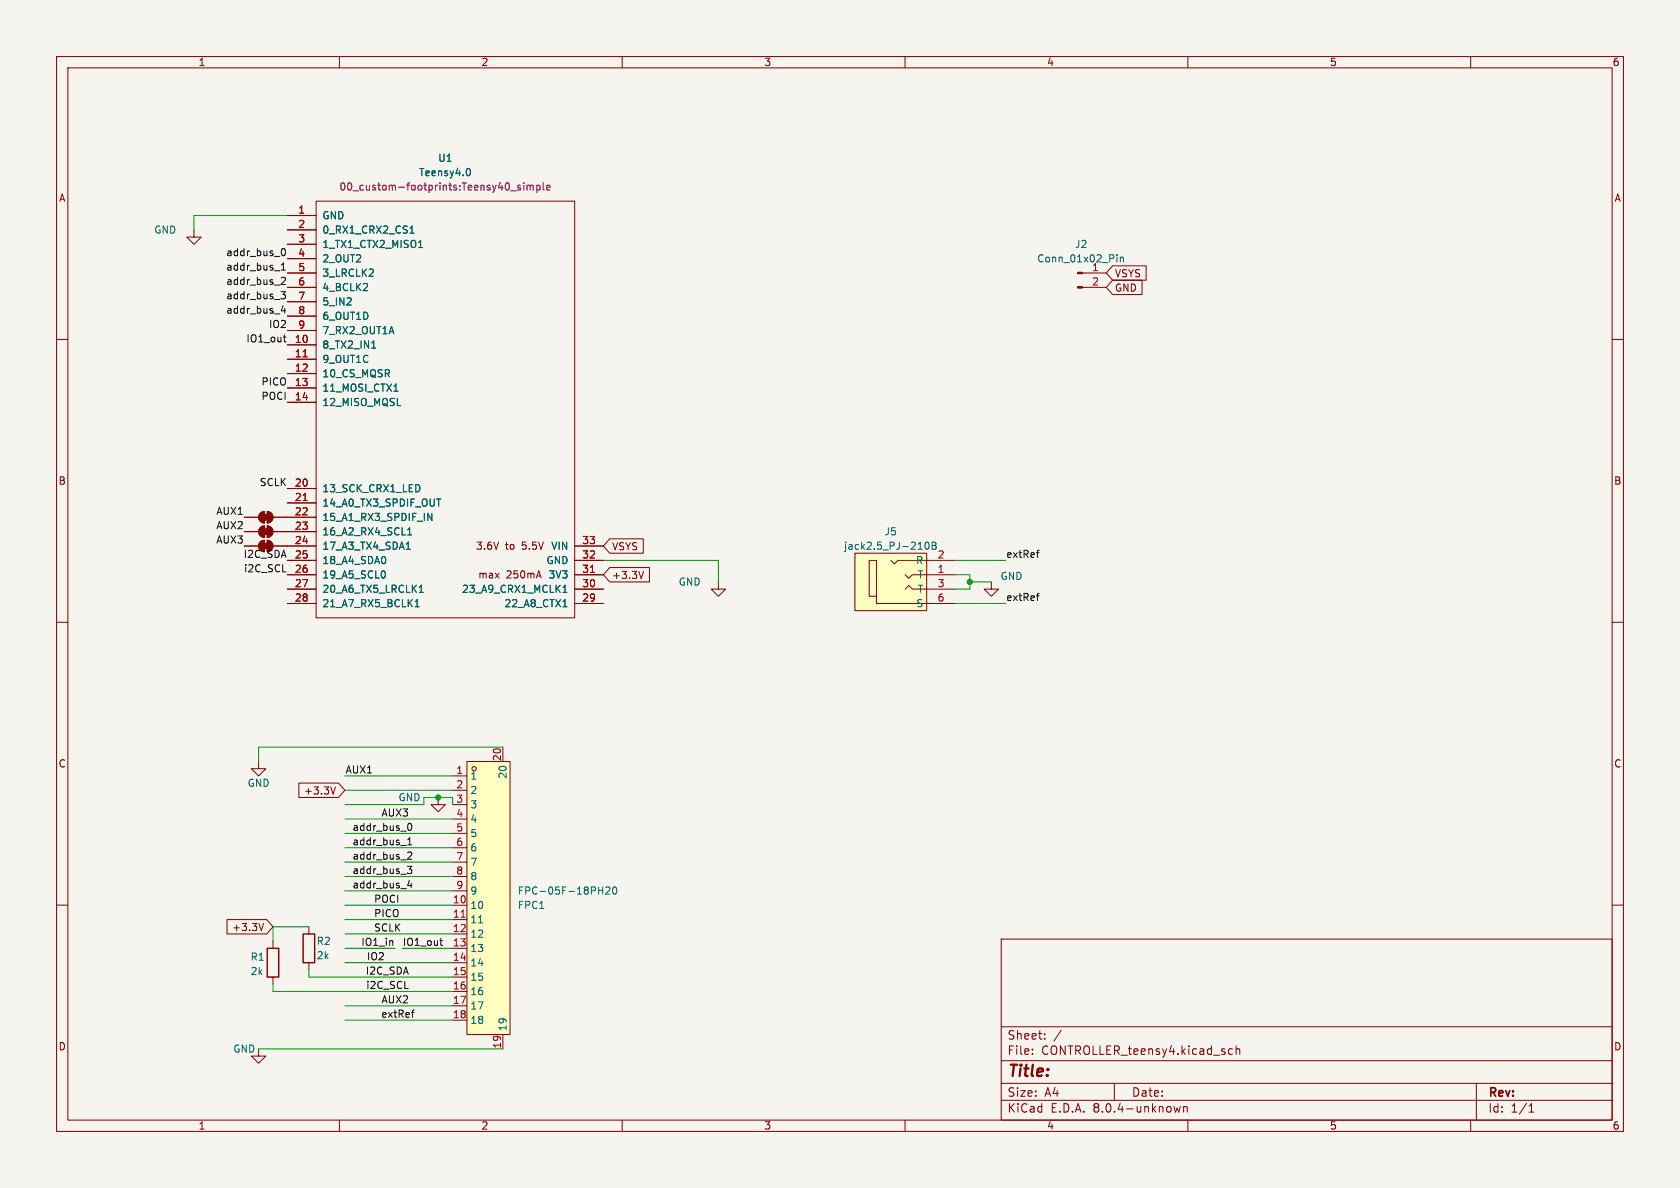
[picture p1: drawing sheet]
<svg xmlns="http://www.w3.org/2000/svg" width="297mm" height="210mm" viewBox="0 0 297 210" stroke-linecap="round" stroke-linejoin="round" font-family="sans-serif">
<path d="M0 0h297v210h-297z" fill="#f5f4ef" stroke="#f5f4ef" stroke-width=".18"/>
<g fill="none" stroke="#840000" stroke-width=".18">
<path d="M10 10h277v190h-277zM12 12h273v186h-273zM60 10v2M110 10v2M160 10v2M210 10v2M260 10v2M10 60h2M285 60h2M10 110h2M285 110h2M10 160h2"/>
<path d="M77.5 141v1.2h1.2l-1.2 1.3-1.3-1.3h1.3M285 160h2M177 166h108v32h-108zM60 198v2M110 198v2M160 198v2M177 194.5h108M177 191.5h108M177 187.5h108M177 181.5h108M182.5 186.3v.1M182.5 185.5v.1"/>
<path d="M184.7 183.6v.1M184.7 182.8v.1M187.6 182.1l-1.3 2M197 191.5v3M207.5 195.6l.3 1 .3-.7 .3 .7 .3-1M209.2 195.6v1M209.2 195.7l.3-.1 .3 .1 .1 .9M210 198v2M217.2 186.3l.3 .1 .4-.1M217.9 185.5l-.4-.1-.3 .1M218.5 185.5l.2-.1 .4 .1 .1 .9M218.5 184.9v1.5"/>
<path d="M260 198v2M261 191.5v6.5M270.3 196.6h.9M270.3 195.5l.4-.4v1.5"/>
</g>
<path d="M82.5 134.6h7.7v48.3h-7.7z" fill="#ffffc2"/>
<g fill="none" stroke="#840000" stroke-width=".18">
<path d="M50.8 38.1h5.1M55.9 35.6h45.7v73.6h-45.7zM34.3 40.6v1.3h1.3l-1.3 1.3-1.3-1.3h1.3M50.8 50.8h5.1M50.8 48.3h5.1M50.8 53.3h5.1M50.8 55.9h5.1M50.8 58.4h5.1M50.8 40.6h5.1M50.8 43.2h5.1M50.8 45.7h5.1M191.4 50.8h4.2"/>
<path d="M191.4 48.3h4.2M50.8 61h5.1M50.8 63.5h5.1M50.8 66h5.1M50.8 68.6h5.1M50.8 71.1h5.1M50.8 86.4h5.1M50.8 88.9h5.1M50.8 91.4h5.1M50.8 94h5.1M50.8 96.5h5.1M50.8 99.1h5.1"/>
<path d="M101.6 96.5h5.1M101.6 99.1h5.1M50.8 101.6h5.1M50.8 104.1h5.1M50.8 106.7h5.1M101.6 101.6h5.1M101.6 104.1h5.1M101.6 106.7h5.1M175.3 102.9v1.2h1.2l-1.2 1.3-1.3-1.3h1.3M45.7 134.6v1.3h1.3l-1.3 1.3-1.3-1.3h1.3M80 137.2h2.5M80 139.7h2.5"/>
<path d="M82.5 134.6h7.7v48.3h-7.7zM88.9 132.1v2.5M80 142.2h2.5M80 144.8h2.5M80 147.3h2.5M80 149.9h2.5M80 152.4h2.5M80 154.9h2.5M80 157.5h2.5M48.3 166.4v1.2M48.3 172.7v1.3M54.6 163.8v1.3"/>
<path d="M54.6 170.2v1.3M80 160h2.5M80 162.6h2.5M80 165.1h2.5M80 167.6h2.5M80 170.2h2.5M80 172.7h2.5M80 175.3h2.5M80 177.8h2.5M45.7 185.4v1.3h1.3l-1.3 1.3-1.3-1.3h1.3M80 180.3h2.5M88.9 182.9v2.5"/>
<circle cx="83.8" cy="135.9" r=".38"/>
</g>
<g fill="none" stroke="#006464" stroke-width=".18">
<path d="M82.7 29.8a.68 .68 0 0 1 .5 .6 .68 .68 0 0 1-.5 .7M72.5 41.2h.7M72.6 40.3l.2-.4v1.3M74 43.8h.7M197.5 45v.2M197.5 45.5v.8M198.1 45.5v.8M198.1 45.6l.1-.1h.3l.1 .8M65.7 61.5h.7M69.6 69.2h.8M68.1 98.6v.8M71.8 97.1h.7"/>
<path d="M72.1 94.6h.7M72.1 93.7l.3-.4v1.3M72.1 96l.1-.2v1.3M74.1 85.9l.1 .3-.1 .6M75.6 90.7l.7 1.3v-1.3M77.2 88.2h.7M67.9 101l.2 .4-.2 .7M73.4 107.3h.7M73.4 106.4l.3-.4v1.3M74.1 104.7h.7M74.1 103.8l.4-.4v1.3M99.5 104.7h.7"/>
<path d="M99.5 107.3h.7M99.5 103.8l.4-.4v1.3M105.8 157.4h.7M106.5 156.8v1.3M107.1 156.9l.5-.1 .2 .4-.8 .9h.8M108.5 156.9l.1-.1a.68 .68 0 0 1 .4 .6 .68 .68 0 0 1-.4 .7 .84 .84 0 0 1-.1-1.2zM84.6 163.1h.7"/>
</g>
<path d="M53.6 63.1h.7M53.6 88.5h.7M104.4 101.2h.7M81.5 162.1h.7" fill="none" stroke="#a90000" stroke-width=".18"/>
<g fill="#840000" stroke="#840000" stroke-width=".18">
<path d="M190.5 50.7h.9v.2h-.9z"/>
<path d="M190.5 48.1h.9v.3h-.9z"/>
</g>
<path d="M47.2 167.6h2.1v5.1h-2.1zM53.6 165.1h2v5.1h-2z" fill="none" stroke="#840000" stroke-width=".25"/>
<path d="M92 32.8h-.3l-.2 .1 .1 .2 .4 .1v.3h-.5M92.6 32.3v.2M92.6 32.8v.8M93.2 32.9l.4-.1 .1 .1M93.2 32.8v.8M93.7 32.9l.2-.1h.3l.1 .8M93.7 32.9v.7M94.9 32.8h.3l.3 .2-.1 .5h-.5M94.9 32.8v1.2M96 32.3v1.1l.2 .2M96.6 33.2l.6-.1v-.3h-.4l-.2 .1 .1 .6h.5" fill="none" stroke="#840084" stroke-width=".18"/>
<path d="M151.1 97.8h12.7v10.2h-12.7z" fill="#ffffc2"/>
<g fill="none" stroke="#840000" stroke-width=".18">
<path d="M50.8 38.1h5.1M50.8 48.3h5.1M50.8 50.8h5.1M50.8 53.3h5.1M50.8 55.9h5.1M50.8 58.4h5.1M50.8 40.6h5.1M50.8 43.2h5.1M50.8 45.7h5.1M196.7 47h5.9v2.5h-5.9l-1.1-1.2zM196.7 49.5h5.2v2.6h-5.2l-1.1-1.3zM50.8 61h5.1"/>
<path d="M50.8 63.5h5.1M50.8 66h5.1M50.8 68.6h5.1M50.8 71.1h5.1M43.2 96.5h2.5M43.2 91.4h2.5M43.2 94h2.5M46 95.8l.7-.3v2a1.02 1.02 0 0 1-.9-.6 1.02 1.02 0 0 1 .2-1.1zM46 90.7l.7-.3v2.1a1.02 1.02 0 0 1-.9-.7 1.02 1.02 0 0 1 .2-1.1zM46 93.3l.7-.3v2a1.02 1.02 0 0 1-.9-.6 1.02 1.02 0 0 1 .2-1.1zM47.2 95.5a1.02 1.02 0 0 1 1.1 1 1.02 1.02 0 0 1-1.1 1zM47.2 90.4a1.02 1.02 0 0 1 1.1 1 1.02 1.02 0 0 1-1.1 1.1z"/>
<path d="M47.2 93a1.02 1.02 0 0 1 1.1 1 1.02 1.02 0 0 1-1.1 1zM48.3 96.5h7.6M48.3 91.4h7.6M48.3 94h7.6M50.8 99.1h5.1M50.8 86.4h5.1M50.8 88.9h5.1M101.6 99.1h5.1M101.6 96.5h5.1M107.8 95.2h5.9v2.6h-5.9l-1.1-1.3zM151.1 97.8h12.7v10.2h-12.7zM157.5 99.1l.6 .6 .6-.6h10.2"/>
<path d="M50.8 101.6h5.1M50.8 104.1h5.1M50.8 106.7h5.1M101.6 101.6h5.1M101.6 104.1h5.1M101.6 106.7h5.1M107.8 100.3h7v2.6h-7l-1.1-1.3zM113.8 101l-.5 1.3M127 102.9v1.2h1.3l-1.3 1.3-1.3-1.3h1.3M154.9 105.4h-1.2v-6.3h1.2v7.6h14M160 104.1l.7-.6 .6 .6h7.6M160 101.6l.7 .6 .6-.6h7.6"/>
<path d="M52.8 138.4h7l1.2 1.3-1.2 1.3h-7zM59.3 139.1l-.4 1.3M40.1 162.6h7l1.2 1.2-1.2 1.3h-7zM46.6 163.2l-.4 1.3"/>
</g>
<g fill="none" stroke="#006464" stroke-width=".18">
<path d="M82.7 29.8a.68 .68 0 0 1 .5 .6 .68 .68 0 0 1-.5 .7M72.5 41.2h.7M72.6 40.3l.2-.4v1.3M74 43.8h.7M65.7 61.5h.7M69.6 69.2h.8M68.1 98.6v.8M71.8 97.1h.7M72.1 94.6h.7M72.1 93.7l.3-.4v1.3M72.1 96l.1-.2v1.3M74.1 85.9l.1 .3-.1 .6"/>
<path d="M75.6 90.7l.7 1.3v-1.3M77.2 88.2h.7M162.3 97.1h.7M163.6 96l.2-.2a.68 .68 0 0 1 .5 .7 .68 .68 0 0 1-.5 .6l-.2-.1-.1-.4zM164.8 96.4h.4M165.2 96.4l.3-.2-.1-.2-.6-.2v1.3h.5M165.2 96.4l.3 .3v.3M67.9 101l.2 .4-.2 .7M73.4 107.3h.7M73.4 106.4l.3-.4v1.3M74.1 104.7h.7M74.1 103.8l.4-.4v1.3"/>
<path d="M99.5 104.7h.7M99.5 107.3h.7M99.5 103.8l.4-.4v1.3"/>
</g>
<g fill="#840000" stroke="#840000" stroke-width=".18">
<path d="M46.5 96h1v1h-1z"/>
<path d="M46 95.8l.7-.3v2a1.02 1.02 0 0 1-.9-.6 1.02 1.02 0 0 1 .2-1.1z"/>
<path d="M47.2 95.5a1.02 1.02 0 0 1 1.1 1 1.02 1.02 0 0 1-1.1 1z"/>
<path d="M46.5 90.9h1v1h-1z"/>
<path d="M46 90.7l.7-.3v2.1a1.02 1.02 0 0 1-.9-.7 1.02 1.02 0 0 1 .2-1.1z"/>
<path d="M47.2 90.4a1.02 1.02 0 0 1 1.1 1 1.02 1.02 0 0 1-1.1 1.1z"/>
<path d="M46.5 93.5h1v1h-1z"/>
<path d="M46 93.3l.7-.3v2a1.02 1.02 0 0 1-.9-.6 1.02 1.02 0 0 1 .2-1.1z"/>
<path d="M47.2 93a1.02 1.02 0 0 1 1.1 1 1.02 1.02 0 0 1-1.1 1z"/>
</g>
<g fill="none" stroke="#0f0f0f" stroke-width=".18">
<path d="M49.7 51.6h.8l-.5 .4 .4 .2v.5l-.2 .1h-.5M49.7 44.4l.2-.3 .1-.2a.68 .68 0 0 1 .5 .7 .68 .68 0 0 1-.5 .6l-.1-.1-.2-.4M49.7 49.1l.5-.1 .3 .4-.8 .9h.8M49.7 47.7h.8M49.7 46.8l.4-.3v1.2M50 54l-.3 .9h.8M50.1 59.6h.5M50.3 54.5v.9M50.3 60.3l.3 .1M183.2 97.7h.5M183.7 97.3h-.2M183.2 105.3h.5"/>
<path d="M183.7 104.9l-.2 .1M72 153.2h.8l-.4 .4 .3 .2v.5l-.1 .1h-.5M72.1 146l.1-.3 .2-.2a.68 .68 0 0 1 .4 .7 .68 .68 0 0 1-.4 .6l-.2-.1-.1-.4M72.1 150.7l.5-.1 .2 .4-.8 .9h.8M72.1 149.3h.7M72.1 148.4l.3-.3v1.2M72.4 155.6l-.3 .9h.8M72.7 156.1v.9M72.7 179h.5M73.2 178.6h-.2M77.8 166.3h.4M78 167.1h.2"/>
</g>
<g fill="none" stroke="#009600" stroke-width=".18">
<path d="M50.8 38.1h-16.5v2.5M106.7 99.1h20.3v3.8M168.9 99.1h8.9M168.9 101.6h2.5v2.5h-2.5M168.9 106.7h8.9M171.4 102.9h3.9M61 139.7h19M61 137.2h19M88.9 132.1h-43.2v2.5M61 142.2h13.9v-1.2h5.1v1.2M61 152.4h19M61 144.8h19"/>
<path d="M61 147.3h19M61 149.9h19M61 154.9h19M61 157.5h19M48.3 174v1.3h31.7M54.6 171.5v1.2h25.4M54.6 163.8h-6.3v2.6M61 165.1h19M61 167.6h8.8M61 162.6h19M61 177.8h19M61 160h19"/>
<path d="M61 170.2h19M71.1 167.6h8.9M45.7 185.4h43.2M61 180.3h19"/>
</g>
<path d="M92 32.8h-.3l-.2 .1 .1 .2 .4 .1v.3h-.5M92.6 32.3v.2M92.6 32.8v.8M93.2 32.9l.4-.1 .1 .1M93.2 32.8v.8M93.7 32.9l.2-.1h.3l.1 .8M93.7 32.9v.7M94.9 32.8h.3l.3 .2-.1 .5h-.5M94.9 32.8v1.2M96 32.3v1.1l.2 .2M96.6 33.2l.6-.1v-.3h-.4l-.2 .1 .1 .6h.5" fill="none" stroke="#840084" stroke-width=".18"/>
<path d="M53.6 63.1h.7M53.6 88.5h.7M104.4 101.2h.7" fill="none" stroke="#a90000" stroke-width=".18"/>
<g fill="#009600" stroke="#009600" stroke-width=".18">
<circle cx="171.4" cy="102.9" r=".46"/>
<circle cx="77.5" cy="141" r=".46"/>
</g>
<text font-size="2.8" fill="#840000" x="178" y="190.9">Title:</text>
<g font-size="2.1" fill="#840000">
<text x="178" y="184">Sheet:</text>
<text x="178" y="186.7">File:</text>
<text x="184.1" y="186.7">CONTROLLER_teensy4.kicad_sch</text>
<text x="178" y="196.9">KiCad</text>
<text x="178" y="194.1">Size:</text>
<text x="184.7" y="194.1">A4</text>
<text x="185.7" y="196.9">E.D.A.</text>
<text x="193.3" y="196.9">8.0.4-unknown</text>
<text x="200" y="194.1">Date:</text>
<text x="263" y="194.3">Rev:</text>
<text x="263" y="196.9">Id:</text>
<text x="267.1" y="196.9">1/1</text>
</g>
<g font-size="1.8" fill="#840000">
<text x="35" y="11.9">1</text>
<text x="85" y="11.9">2</text>
<text x="135" y="11.9">3</text>
<text x="185" y="11.9">4</text>
<text x="235" y="11.9">5</text>
<text x="285" y="11.9">6</text>
<text x="10.3" y="35.9">A</text>
<text x="285.3" y="35.9">A</text>
<text x="197" y="49.2">VSYS</text>
<text x="197" y="51.8">GND</text>
<text x="10.3" y="85.9">B</text>
<text x="285.3" y="85.9">B</text>
<text x="84" y="97.4">3.6V</text>
<text x="89.3" y="97.4">to</text>
<text x="92.4" y="97.4">5.5V</text>
<text x="108.1" y="97.5">VSYS</text>
<text x="84.4" y="102.5">max</text>
<text x="89.5" y="102.5">250mA</text>
<text x="108.1" y="102.6">+3.3V</text>
<text x="10.3" y="135.9">C</text>
<text x="285.3" y="135.9">C</text>
<text x="53.6" y="140.7">+3.3V</text>
<text x="40.9" y="164.8">+3.3V</text>
<text x="10.3" y="185.9">D</text>
<text x="285.3" y="185.9">D</text>
<text x="35" y="199.9">1</text>
<text x="85" y="199.9">2</text>
<text x="135" y="199.9">3</text>
<text x="185" y="199.9">4</text>
<text x="235" y="199.9">5</text>
<text x="285" y="199.9">6</text>
</g>
<g font-size="1.8" fill="#006464">
<text x="77.4" y="28.8">U1</text>
<text x="27.2" y="41.5">GND</text>
<text x="56.9" y="39">GND</text>
<text x="56.9" y="41.5">0_RX1_CRX2_CS1</text>
<text x="56.9" y="44">1_TX1_CTX2_MISO1</text>
<text x="56.9" y="46.6">2_OUT2</text>
<text x="183.3" y="46.6">Conn_01x02_Pin</text>
<text x="189.9" y="44">J2</text>
<text x="56.9" y="49.1">3_LRCLK2</text>
<text x="56.9" y="51.7">4_BCLK2</text>
<text x="193" y="48">1</text>
<text x="56.9" y="54.2">5_IN2</text>
<text x="56.9" y="56.7">6_OUT1D</text>
<text x="56.9" y="59.3">7_RX2_OUT1A</text>
<text x="56.9" y="61.8">8_TX2_IN1</text>
<text x="56.9" y="64.4">9_OUT1C</text>
<text x="56.9" y="66.9">10_CS_MQSR</text>
<text x="56.9" y="69.4">11_MOSI_CTX1</text>
<text x="56.9" y="72">12_MISO_MQSL</text>
<text x="56.9" y="87.2">13_SCK_CRX1_LED</text>
<text x="56.9" y="89.8">14_A0_TX3_SPDIF_OUT</text>
<text x="56.9" y="92.3">15_A1_RX3_SPDIF_IN</text>
<text x="56.9" y="94.8">16_A2_RX4_SCL1</text>
<text x="156.3" y="94.8">J5</text>
<text x="56.9" y="97.4">17_A3_TX4_SDA1</text>
<text x="56.9" y="99.9">18_A4_SDA0</text>
<text x="96.5" y="99.9">GND</text>
<text x="97.4" y="97.4">VIN</text>
<text x="149.1" y="97.4">jack2.5_PJ-210B</text>
<text x="161.8" y="99.9">R</text>
<text x="165.7" y="98.8">2</text>
<text x="56.9" y="102.5">19_A5_SCL0</text>
<text x="56.9" y="105">20_A6_TX5_LRCLK1</text>
<text x="56.9" y="107.5">21_A7_RX5_BCLK1</text>
<text x="81.6" y="105">23_A9_CRX1_MCLK1</text>
<text x="89.1" y="107.5">22_A8_CTX1</text>
<text x="96.9" y="102.5">3V3</text>
<text x="119.9" y="103.7">GND</text>
<text x="161.9" y="107.5">S</text>
<text x="162.2" y="102.5">T</text>
<text x="162.2" y="105">T</text>
<text x="176.8" y="102.7">GND</text>
<text x="89.8" y="137.8" transform="rotate(-90 89.8 137.8)">20</text>
<text x="43.7" y="139.3">GND</text>
<text x="70.4" y="141.8">GND</text>
<text x="83.1" y="138">1</text>
<text x="83.1" y="140.6">2</text>
<text x="83.1" y="143.1">3</text>
<text x="83.1" y="145.6">4</text>
<text x="83.1" y="148.2">5</text>
<text x="83.1" y="150.7">6</text>
<text x="83.1" y="153.3">7</text>
<text x="83.1" y="155.8">8</text>
<text x="83.1" y="160.9">10</text>
<text x="83.1" y="158.3">9</text>
<text x="91.4" y="160.9">FPC1</text>
<text x="91.4" y="158.3">FPC-05F-18PH20</text>
<text x="55.9" y="167.2">R2</text>
<text x="83.1" y="163.4">11</text>
<text x="83.1" y="166">12</text>
<text x="44.2" y="170">R1</text>
<text x="44.2" y="172.6">2k</text>
<text x="55.9" y="169.8">2k</text>
<text x="83.1" y="168.5">13</text>
<text x="83.1" y="171">14</text>
<text x="83.1" y="173.6">15</text>
<text x="83.1" y="176.1">16</text>
<text x="83.1" y="178.7">17</text>
<text x="83.1" y="181.2">18</text>
<text x="89.8" y="182.4" transform="rotate(-90 89.8 182.4)">19</text>
<text x="41.1" y="186.3">GND</text>
</g>
<g font-size="1.8" fill="#840084">
<text x="59.9" y="33.9">00_custom-footprints:Teensy40_simple</text>
<text x="74" y="31.3">Teensy4.0</text>
</g>
<g font-size="1.8" fill="#a90000">
<text x="52.6" y="37.8">1</text>
<text x="52.6" y="40.4">2</text>
<text x="52.6" y="42.9">3</text>
<text x="52.6" y="45.5">4</text>
<text x="52.6" y="48">5</text>
<text x="52.6" y="50.5">6</text>
<text x="52.6" y="53.1">7</text>
<text x="193" y="50.5">2</text>
<text x="52.6" y="55.6">8</text>
<text x="52.6" y="58.2">9</text>
<text x="52" y="60.7">10</text>
<text x="52" y="63.2">11</text>
<text x="52" y="65.8">12</text>
<text x="52" y="68.3">13</text>
<text x="52" y="70.9">14</text>
<text x="52" y="86.1">20</text>
<text x="52" y="88.6">21</text>
<text x="52" y="91.2">22</text>
<text x="52" y="93.7">23</text>
<text x="52" y="96.3">24</text>
<text x="52" y="98.8">25</text>
<text x="52" y="101.3">26</text>
<text x="102.8" y="101.3">31</text>
<text x="102.8" y="98.8">32</text>
<text x="102.8" y="96.3">33</text>
<text x="165.7" y="101.3">1</text>
<text x="52" y="103.9">27</text>
<text x="52" y="106.4">28</text>
<text x="102.8" y="106.4">29</text>
<text x="102.8" y="103.9">30</text>
<text x="165.7" y="103.9">3</text>
<text x="165.7" y="106.4">6</text>
<text x="80.6" y="136.9">1</text>
<text x="88.6" y="134.7" transform="rotate(-90 88.6 134.7)">20</text>
<text x="80.6" y="139.4">2</text>
<text x="80.6" y="142">3</text>
<text x="80.6" y="144.5">4</text>
<text x="80.6" y="147.1">5</text>
<text x="80.6" y="149.6">6</text>
<text x="80.6" y="152.1">7</text>
<text x="80.6" y="154.7">8</text>
<text x="80" y="159.8">10</text>
<text x="80.6" y="157.2">9</text>
<text x="80" y="162.3">11</text>
<text x="80" y="164.8">12</text>
<text x="80" y="167.4">13</text>
<text x="80" y="169.9">14</text>
<text x="80" y="172.5">15</text>
<text x="80" y="175">16</text>
<text x="80" y="177.5">17</text>
<text x="80" y="180.1">18</text>
<text x="88.6" y="185.5" transform="rotate(-90 88.6 185.5)">19</text>
</g>
<g font-size="1.8" fill="#0f0f0f">
<text x="39.9" y="47.9">addr_bus_1</text>
<text x="39.9" y="45.4">addr_bus_0</text>
<text x="39.9" y="53">addr_bus_3</text>
<text x="39.9" y="50.5">addr_bus_2</text>
<text x="39.9" y="55.5">addr_bus_4</text>
<text x="47.5" y="58.1">IO2</text>
<text x="43.5" y="60.6">IO1_out</text>
<text x="46.1" y="68.2">PICO</text>
<text x="46.1" y="70.8">POCI</text>
<text x="45.8" y="86">SCLK</text>
<text x="38.1" y="93.6">AUX2</text>
<text x="38.1" y="91.1">AUX1</text>
<text x="38.1" y="96.2">AUX3</text>
<text x="43" y="98.7">I2C_SDA</text>
<text x="43" y="101.3">i2C_SCL</text>
<text x="177.8" y="98.7">extRef</text>
<text x="177.8" y="106.3">extRef</text>
<text x="61" y="136.8">AUX1</text>
<text x="62.2" y="147">addr_bus_0</text>
<text x="62.2" y="149.5">addr_bus_1</text>
<text x="67.3" y="144.4">AUX3</text>
<text x="62.2" y="152.1">addr_bus_2</text>
<text x="62.2" y="154.6">addr_bus_3</text>
<text x="62.2" y="157.1">addr_bus_4</text>
<text x="66" y="159.7">POCI</text>
<text x="63.8" y="167.3">IO1_in</text>
<text x="66" y="164.8">SCLK</text>
<text x="66" y="162.2">PICO</text>
<text x="71.1" y="167.3">IO1_out</text>
<text x="64.6" y="172.4">I2C_SDA</text>
<text x="64.8" y="169.8">IO2</text>
<text x="64.6" y="174.9">i2C_SCL</text>
<text x="67.3" y="180">extRef</text>
<text x="67.3" y="177.5">AUX2</text>
</g>
</svg>
